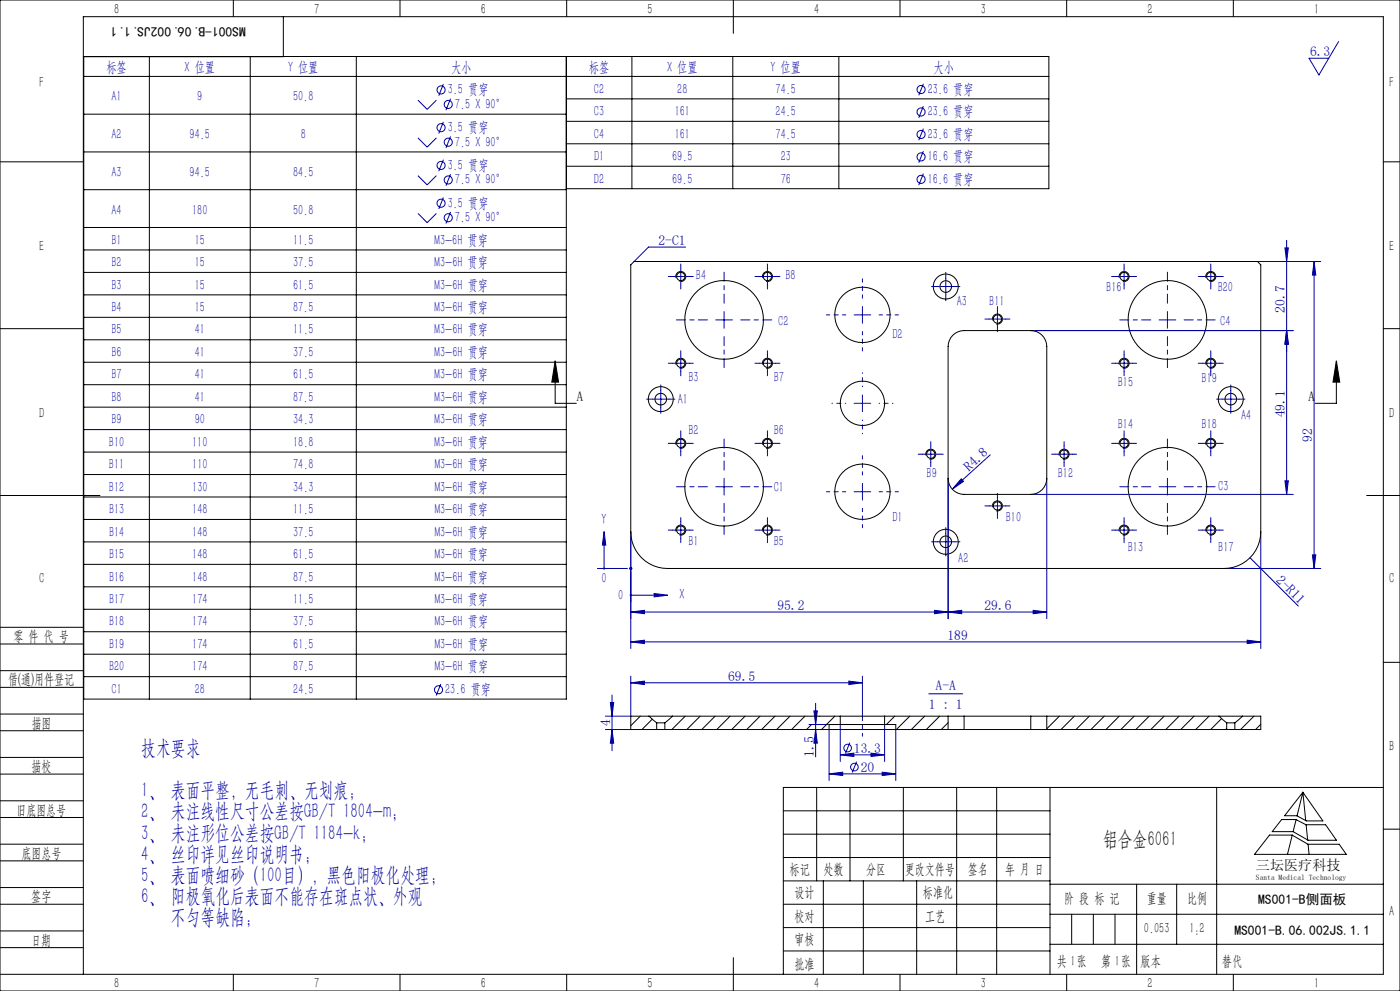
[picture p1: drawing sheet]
<svg xmlns="http://www.w3.org/2000/svg" width="420mm" height="297mm" viewBox="0 0 420 297" stroke-linecap="round" stroke-linejoin="round" font-family="sans-serif">
<g fill="none" stroke="#0000a0" stroke-width=".3">
<path d="M401.6 12.5l-5.9 10-3-5h5.9M125.4 30l2.7 2.8 2.8-2.8M133 25.2l-1.4 3.5M133 36.5l-1.4 3.5M135.2 29.6l-1.4 3.4M277 25.1l-1.4 3.5M277 31.8l-1.4 3.5M277 38.6l-1.4 3.4M125.4 41.3l2.7 2.8 2.8-2.8M125.4 52.6l2.7 2.8 2.8-2.8M133 47.8l-1.4 3.5M133 59.2l-1.4 3.4"/>
<path d="M135.2 40.9l-1.4 3.5M135.2 52.2l-1.4 3.5M277 45.3l-1.4 3.5M277 52l-1.4 3.5M125.4 64l2.7 2.7 2.8-2.7M135.2 63.5l-1.4 3.5M205.7 74h-11.1l-4.4 4.4M377.2 78.4h19M385.5 74.3h1l-.5 4.1zM386 72v76.2M394.2 78.4l.5 4.1h-1zM394.2 78.4v92"/>
<path d="M201.7 82.9h5M204.2 80.4v5M214.7 95.9h5M217.2 93.4v5M227.7 82.9h5M230.2 80.4v5M256.2 94.4h5M258.7 91.9v5M281.2 85.9h5M283.7 83.4v5M296.7 95.6h5M299.2 93.1v5"/>
<path d="M309.2 99.1h78.8M334.7 82.9h5M337.2 80.4v5M347.7 95.9h5M350.2 93.4v5M360.7 82.9h5M363.2 80.4v5M386 99.1l.5 4.1h-1zM195.7 119.6h5M198.2 117.1v5M201.7 108.9h5M204.2 106.4v5"/>
<path d="M227.7 108.9h5M230.2 106.4v5M258.7 118.4v5M334.7 108.9h5M337.2 106.4v5M360.7 108.9h5M363.2 106.4v5M366.7 119.6h5M369.2 117.1v5M201.7 132.9h5M204.2 130.4v5M227.7 132.9h5"/>
<path d="M230.2 130.4v5M256.2 120.9h5M276.7 136.1h5M279.2 133.6v5M297.1 136.3l-11.4 10.3M316.7 136.1h5M319.2 133.6v5M334.7 132.9h5M337.2 130.4v5M360.7 132.9h5M363.2 130.4v5M181.2 159.3l.5 4.1h-1z"/>
<path d="M189.2 159.4v35M201.7 158.9h5M204.2 156.4v5M214.7 145.9h5M217.2 143.4v5M227.7 158.9h5M230.2 156.4v5M256.2 147.4h5M258.7 144.9v5M283.7 159.9v5M284.4 143.4v42M288.4 143.5l.7 .8-3.4 2.3z"/>
<path d="M296.7 151.6h5M299.2 149.1v5M309.2 148.2h78.8M314 143.4v42M334.7 158.9h5M337.2 156.4v5M347.7 145.9h5M350.2 143.4v5M360.7 158.9h5M363.2 156.4v5M378.2 159.4v35M385.5 144.1h1l-.5 4.1z"/>
<path d="M179.2 170.4h9M181.2 163.4v7M188.7 170.4h1M188.9 170l.7 .7M189.2 178.4h7M189.6 170l-.7 .7M196.2 177.9l4.1 .5-4.1 .5zM281.2 162.4h5M367.2 170.4h29M375 167.2l14.5 14.4M393.7 166.3h1l-.5 4.1zM189.2 192.4l4.1-.5v1z"/>
<path d="M189.2 192.4h189M189.2 183.4l4.1-.5v1zM280.4 182.9l4 .5-4 .5zM284.4 183.4l4.1-.5v1zM310 182.9l4 .5-4 .5zM314 183.4h-124.8M374.2 191.9l4 .5-4 .5zM132.2 205l-1.3 3.5M181.6 218.6h7.6M183.1 210.6h1l-.5 4zM183.6 218.6l.5 4.1h-1zM183.6 208.3v16.7"/>
<path d="M189.2 204.6l4.1-.5v1zM189.2 202.6v12h-7.6M189.2 204.6h69.5M242.7 217.1h6M244.2 213.1h1l-.5 4zM244.7 218.6l.5 4.1h-1zM244.7 210.8v16M248.7 218.6v15.3M252.1 217.1v11.1M254.7 204.1l4 .5-4 .5zM258.7 202.6v12.5M265.4 217.1v11.1"/>
<path d="M268.7 218.6v15.3M278.6 207.9h10.2M248.7 231.9l4.1-.5v1zM248.7 231.9h20M252.1 226.2l4.1-.5v1zM252.1 226.2h13.3M254.9 222.6l-1.3 3.2M257 228.3l-1.3 3.2M261.3 225.7l4.1 .5-4.1 .5zM264.7 231.4l4 .5-4 .5z"/>
<circle cx="132.3" cy="38.3" r="1.21"/>
<circle cx="132.3" cy="26.9" r="1.21"/>
<circle cx="134.5" cy="31.3" r="1.21"/>
<circle cx="276.3" cy="33.6" r="1.21"/>
<circle cx="276.3" cy="26.8" r="1.21"/>
<circle cx="132.3" cy="49.6" r="1.21"/>
<circle cx="134.5" cy="53.9" r="1.21"/>
<circle cx="134.5" cy="42.6" r="1.21"/>
<circle cx="276.3" cy="40.3" r="1.21"/>
<circle cx="276.3" cy="47" r="1.21"/>
<circle cx="276.3" cy="53.8" r="1.21"/>
<circle cx="132.3" cy="60.9" r="1.21"/>
<circle cx="134.5" cy="65.3" r="1.21"/>
<circle cx="131.6" cy="206.7" r="1.21"/>
<circle cx="254.3" cy="224.2" r="1.14"/>
<circle cx="256.3" cy="229.9" r="1.14"/>
</g>
<g fill="none" stroke="#000" stroke-width=".3">
<path d="M0 0h420v297h-420zM44.8 16.9v192.6M70 0v5M75.1 16.9v192.6M85 5v12h-60M106.9 16.9v192.6M120 0v5M169.9 16.9v192.6h-144.8v-192.6h289.6v39.7h-144.8M170 0v5M189.6 16.9v39.7M219.8 16.9v39.7M220 0v10"/>
<path d="M251.7 16.9v39.7M270 0v5M320 0v5M370 0v5M25.1 34.2h144.8M25.1 22.9h289.6M169.9 29.6h144.8M169.9 36.4h144.8M0 48.5h25M25.1 45.5h144.8M25.1 56.9h144.8M169.9 43.1h144.8"/>
<path d="M169.9 49.8h144.8M415 48.5h5M25.1 68.2h144.8M25.1 74.9h144.8M0 98.5h25M25.1 81.6h144.8M25.1 88.4h144.8M25.1 95.1h144.8M202.8 83.3a1.5 1.5 0 0 1 1.3-1.9 1.5 1.5 0 0 1 1.6 1.6 1.5 1.5 0 0 1-1.9 1.3M228.8 83.3a1.5 1.5 0 0 1 1.3-1.9 1.5 1.5 0 0 1 1.6 1.6 1.5 1.5 0 0 1-1.9 1.3M297.8 96a1.5 1.5 0 0 1 1.3-1.9 1.5 1.5 0 0 1 1.6 1.7 1.5 1.5 0 0 1-1.9 1.3M335.8 83.3a1.5 1.5 0 0 1 1.3-1.9 1.5 1.5 0 0 1 1.6 1.6 1.5 1.5 0 0 1-1.9 1.3"/>
<path d="M361.8 83.3a1.5 1.5 0 0 1 1.3-1.9 1.5 1.5 0 0 1 1.6 1.6 1.5 1.5 0 0 1-1.9 1.3M415 98.5h5M25.1 101.8h144.8M25.1 108.6h144.8M25.1 115.3h144.8M166.6 108.2l1 6.3h-2.1zM166.6 108.2v12.7h6.3M202.8 109.3a1.5 1.5 0 0 1 1.3-1.9 1.5 1.5 0 0 1 1.6 1.6 1.5 1.5 0 0 1-1.9 1.3M228.8 109.3a1.5 1.5 0 0 1 1.3-1.9 1.5 1.5 0 0 1 1.6 1.6 1.5 1.5 0 0 1-1.9 1.3M335.8 109.3a1.5 1.5 0 0 1 1.3-1.9 1.5 1.5 0 0 1 1.6 1.6 1.5 1.5 0 0 1-1.9 1.3M361.8 109.3a1.5 1.5 0 0 1 1.3-1.9 1.5 1.5 0 0 1 1.6 1.6 1.5 1.5 0 0 1-1.9 1.3M400.9 108.2l1 6.3h-2z"/>
<path d="M400.9 108.2v12.7h-6.3M25.1 122h144.8M25.1 128.8h144.8M25.1 135.5h144.8M202.8 133.3a1.5 1.5 0 0 1 1.3-1.9 1.5 1.5 0 0 1 1.6 1.6 1.5 1.5 0 0 1-1.9 1.3M228.8 133.3a1.5 1.5 0 0 1 1.3-1.9 1.5 1.5 0 0 1 1.6 1.6 1.5 1.5 0 0 1-1.9 1.3M277.8 136.5a1.5 1.5 0 0 1 1.3-1.9 1.5 1.5 0 0 1 1.6 1.7 1.5 1.5 0 0 1-1.9 1.3M317.8 136.5a1.5 1.5 0 0 1 1.3-1.9 1.5 1.5 0 0 1 1.6 1.7 1.5 1.5 0 0 1-1.9 1.3M335.8 133.3a1.5 1.5 0 0 1 1.3-1.9 1.5 1.5 0 0 1 1.6 1.6 1.5 1.5 0 0 1-1.9 1.3M361.8 133.3a1.5 1.5 0 0 1 1.3-1.9 1.5 1.5 0 0 1 1.6 1.6 1.5 1.5 0 0 1-1.9 1.3M0 148.5h30M25.1 142.2h144.8"/>
<path d="M25.1 148.9h144.8M25.1 155.7h144.8M202.8 159.3a1.5 1.5 0 0 1 1.3-1.9 1.5 1.5 0 0 1 1.6 1.6 1.5 1.5 0 0 1-1.9 1.3M228.8 159.3a1.5 1.5 0 0 1 1.3-1.9 1.5 1.5 0 0 1 1.6 1.6 1.5 1.5 0 0 1-1.9 1.3M297.8 152a1.5 1.5 0 0 1 1.3-1.9 1.5 1.5 0 0 1 1.6 1.7 1.5 1.5 0 0 1-1.9 1.3M335.8 159.3a1.5 1.5 0 0 1 1.3-1.9 1.5 1.5 0 0 1 1.6 1.6 1.5 1.5 0 0 1-1.9 1.3M361.8 159.3a1.5 1.5 0 0 1 1.3-1.9 1.5 1.5 0 0 1 1.6 1.6 1.5 1.5 0 0 1-1.9 1.3M410 148.5h10M25.1 162.4h144.8M25.1 169.1h144.8M25.1 175.9h144.8M0 193h25"/>
<path d="M0 188h25M25.1 182.6h144.8M25.1 189.3h144.8M25.1 196.1h144.8M415 198.5h5M0 206h25M0 201h25M0 219h25M0 214h25M25.1 202.8h144.8M0 232h25M0 227h25"/>
<path d="M0 240h25M245 236v28M255 236v28M271 236v28M287 236v56M299 236v56M315 236v56M365 236v56M390.9 237.4l6 8.6h-5l-2.9-1.5h-3.6zM390.9 237.4l-1.8 7.1M390.9 237.4l.8 8.5M415 236h-180v56"/>
<path d="M0 245h25M0 258h25M0 253h25M235 243h80M235 250h80M235 257h80M387.6 250.3h-6.7l-4.5 5.8h27.5l-2.1-3.1h-9.4M387.6 250.3l4.8 2.7M387.7 250.3l-1.5 5.8M388.8 245.6h-4.3l-2.8 3.6h6.2M388.8 245.6l3 1.6M388.8 245.6l-.9 3.6"/>
<path d="M391.8 247.2h5.9l3.2 4.6h-8.5l-4.5-2.6M391.8 247.2l.5 4.5M392.4 253l.3 3.1M415 248.5h5M0 271h25M0 266h25M0 279h25M235 271h80M235 264h80M235 278h80M247 264v28M259 264v28"/>
<path d="M275 264v28M315 274h100M315 265h100M321.5 274v9M328 274v9M334.5 274v9M341 265v27M353 265v18M0 284h25M0 292h415v-287h-390v287M70 292v5M120 292v5"/>
<path d="M170 292v5M220 287v10M235 285h80M270 292v5M315 283h100M320 292v5M370 292v5"/>
</g>
<path d="M258.7 215.1v5.5" fill="none" stroke="#0000a0" stroke-width=".3" stroke-dasharray="30.5 1.3 1.3 1.3" stroke-dashoffset="29.6"/>
<g fill="none" stroke="#0000a0" stroke-width=".3" stroke-dasharray="30.5 1.3 1.3 1.3" stroke-dashoffset="27.7">
<path d="M212.2 95.9h-9.3M217.2 90.9v-9.3M222.2 95.9h9.3M345.2 95.9h-9.3M350.2 90.9v-9.3M355.2 95.9h9.3M217.2 100.9v9.3M350.2 100.9v9.3M212.2 145.9h-9.3M217.2 140.9v-9.3M217.2 150.9v9.3M222.2 145.9h9.3"/>
<path d="M345.2 145.9h-9.3M350.2 140.9v-9.3M350.2 150.9v9.3M355.2 145.9h9.3"/>
</g>
<g fill="none" stroke="#0000a0" stroke-width=".3" stroke-dasharray="30.5 1.3 1.3 1.3">
<path d="M201.7 82.9h-1.2M204.2 80.4v-1.3M204.2 85.4v1.2M206.7 82.9h1.3M227.7 82.9h-1.2M230.2 80.4v-1.3M230.2 85.4v1.2M232.7 82.9h1.3M281.2 85.9h-1.7M283.7 83.4v-1.8M283.7 88.4v1.7M286.2 85.9h1.8"/>
<path d="M296.7 95.6h-1.2M299.2 93.1v-1.2M299.2 98.1v1.3M301.7 95.6h1.3M334.7 82.9h-1.2M337.2 80.4v-1.3M337.2 85.4v1.2M339.7 82.9h1.3M360.7 82.9h-1.2M363.2 80.4v-1.3M363.2 85.4v1.2M365.7 82.9h1.3"/>
<path d="M195.7 119.6h-1.7M198.2 117.1v-1.7M200.7 119.6h1.8M201.7 108.9h-1.2M204.2 106.4v-1.3M204.2 111.4v1.2M206.7 108.9h1.3M227.7 108.9h-1.2M230.2 106.4v-1.3M230.2 111.4v1.2M232.7 108.9h1.3M334.7 108.9h-1.2"/>
<path d="M337.2 106.4v-1.3M337.2 111.4v1.2M339.7 108.9h1.3M360.7 108.9h-1.2M363.2 106.4v-1.3M363.2 111.4v1.2M365.7 108.9h1.3M366.7 119.6h-1.7M369.2 117.1v-1.7M371.7 119.6h1.8M198.2 122.1v1.8M201.7 132.9h-1.2"/>
<path d="M204.2 130.4v-1.3M204.2 135.4v1.2M206.7 132.9h1.3M227.7 132.9h-1.2M230.2 130.4v-1.3M230.2 135.4v1.2M232.7 132.9h1.3M276.7 136.1h-1.2M279.2 133.6v-1.2M279.2 138.6v1.3M281.7 136.1h1.3M316.7 136.1h-1.2"/>
<path d="M319.2 133.6v-1.2M319.2 138.6v1.3M321.7 136.1h1.3M334.7 132.9h-1.2M337.2 130.4v-1.3M337.2 135.4v1.2M339.7 132.9h1.3M360.7 132.9h-1.2M363.2 130.4v-1.3M363.2 135.4v1.2M365.7 132.9h1.3M369.2 122.1v1.8"/>
<path d="M201.7 158.9h-1.2M204.2 156.4v-1.3M206.7 158.9h1.3M227.7 158.9h-1.2M230.2 156.4v-1.3M232.7 158.9h1.3M283.7 159.9v-1.8M296.7 151.6h-1.2M299.2 149.1v-1.2M299.2 154.1v1.3M301.7 151.6h1.3M334.7 158.9h-1.2"/>
<path d="M337.2 156.4v-1.3M339.7 158.9h1.3M360.7 158.9h-1.2M363.2 156.4v-1.3M365.7 158.9h1.3M204.2 161.4v1.2M230.2 161.4v1.2M281.2 162.4h-1.7M283.7 164.9v1.7M286.2 162.4h1.8M337.2 161.4v1.2M363.2 161.4v1.2"/>
</g>
<path d="M253.7 94.4h-5.8M258.7 89.4v-5.8M258.7 99.4v5.8M263.7 94.4h5.8M253.7 147.4h-5.8M258.7 142.4v-5.8M258.7 152.4v5.8M263.7 147.4h5.8" fill="none" stroke="#0000a0" stroke-width=".3" stroke-dasharray="30.5 1.3 1.3 1.3" stroke-dashoffset="29.5"/>
<path d="M258.7 115.9v-4.2M253.7 120.9h-4.1M258.7 125.9v4.1M263.7 120.9h4.2" fill="none" stroke="#0000a0" stroke-width=".3" stroke-dasharray="30.5 1.3 1.3 1.3" stroke-dashoffset="30.3"/>
<path d="M400.9 108.2l1 6.3h-2zM166.6 108.2l1 6.3h-2.1z" fill="#000"/>
<g fill="#0000a0">
<path d="M288.4 143.5l.7 .8-3.4 2.3z"/>
<path d="M280.4 182.9l4 .5-4 .5zM189.2 183.4l4.1-.5v1z"/>
<path d="M189.2 192.4l4.1-.5v1zM374.2 191.9l4 .5-4 .5zM284.4 183.4l4.1-.5v1zM310 182.9l4 .5-4 .5zM248.7 231.9l4.1-.5v1zM264.7 231.4l4 .5-4 .5zM252.1 226.2l4.1-.5v1zM261.3 225.7l4.1 .5-4.1 .5zM189.2 204.6l4.1-.5v1zM254.7 204.1l4 .5-4 .5z"/>
<path d="M386 99.1l.5 4.1h-1zM385.5 74.3h1l-.5 4.1z"/>
<path d="M394.2 78.4l.5 4.1h-1zM393.7 166.3h1l-.5 4.1zM386 99.1l.5 4.1h-1zM385.5 144.1h1l-.5 4.1zM183.1 210.6h1l-.5 4zM183.6 218.6l.5 4.1h-1zM244.2 213.1h1l-.5 4zM244.7 218.6l.5 4.1h-1z"/>
<path d="M196.2 177.9l4.1 .5-4.1 .5zM181.2 159.3l.5 4.1h-1zM189 178.2l-.1 .2h.3h-.3a.33 .33 0 0 0 .4 .3 .33 .33 0 0 0 .2-.5 .33 .33 0 0 0-.5 0zM181 170.1l-.1 .3h.3h-.3a.33 .33 0 0 0 .4 .3 .33 .33 0 0 0 .2-.5 .33 .33 0 0 0-.5-.1z"/>
</g>
<g fill="none" stroke="#000" stroke-width=".3">
<path d="M190.2 78.4h187l1 1v80a11 11 0 0 1-11 11h-167a11 11 0 0 1-11-11v-80zM285.8 100.5a4.8 4.8 0 0 1 3.4-1.4h20a4.8 4.8 0 0 1 4.8 4.8v39.5a4.8 4.8 0 0 1-4.8 4.8h-20a4.8 4.8 0 0 1-4.8-4.8v-39.5a4.8 4.8 0 0 1 1.4-3.4zM192.1 214.6l-2.9 2.9M194.7 214.6l2.3 2M194.7 214.6h7.1M194.7 214.6h-5.5v4h7.8M195.7 215.5l-3.1 3.1M197 216.6h2.5M197 218.6h2.5M197 216.6v2M199.5 218.6h49.2M199.5 216.6v2"/>
<path d="M201.8 214.6l-2.3 2M201.8 214.6h50.3M205.6 214.6l-4 4M210.1 214.6l-4.1 4M214.5 214.6l-4 4M219 214.6l-4 4M223.5 214.6l-4 4M228 214.6l-4 4M232.5 214.6l-4 4M237 214.6l-4 4M241.5 214.6l-4 4M243.4 217.2l-1.4 1.4"/>
<path d="M246 214.6l-.1 .1M248.7 218.6h20M250.5 214.6l-4 4M252.1 214.6h13.3M252.1 217.1h13.3M252.1 214.6v2.5M252.1 217.1h-3.4v1.5M265.4 214.6h19M265.4 214.6v2.5M265.4 217.1h3.3v1.5M268.4 214.6l-2.5 2.5M268.7 218.6h15.7"/>
<path d="M272.9 214.6l-4 4M277.4 214.6l-4 4M281.9 214.6l-4 4M284.4 216.6l-2 2M284.4 214.6h4.8M284.4 218.6h4.8M284.4 214.6v4M289.2 218.6h20M289.2 214.6h20M289.2 214.6v4M309.2 214.6h4.8M309.2 218.6h4.8"/>
<path d="M309.2 214.6v4M314 214.6v4M314 218.6h54M314 214.6h51.7M317.8 214.6l-3.8 3.8M322.3 214.6l-4 4M326.8 214.6l-4 4M331.3 214.6l-4 4M335.8 214.6l-4 4M340.3 214.6l-4 4M344.8 214.6l-4 4M349.2 214.6l-4 4"/>
<path d="M353.7 214.6l-4 4M358.2 214.6l-4 4M362.7 214.6l-4 4M365.7 214.6l2.3 2M365.7 214.6h7.1M366.5 215.4l-3.3 3.2M368 218.3l-.3 .3M368 216.6h2.5M368 218.6h2.5M368 216.6v2M370.5 216.6v2M372.8 214.6l-2.3 2"/>
<path d="M372.8 214.6h5.4v4h-7.7M376.2 214.6l-4 4M378.2 217.1l-1.5 1.5"/>
<circle cx="204.2" cy="82.9" r="1.25"/>
<circle cx="217.2" cy="95.9" r="11.8"/>
<circle cx="230.2" cy="82.9" r="1.25"/>
<circle cx="258.7" cy="94.4" r="8.3"/>
<circle cx="283.7" cy="85.9" r="1.75"/>
<circle cx="283.7" cy="85.9" r="3.7"/>
<circle cx="299.2" cy="95.6" r="1.25"/>
<circle cx="337.2" cy="82.9" r="1.25"/>
<circle cx="350.2" cy="95.9" r="11.8"/>
<circle cx="363.2" cy="82.9" r="1.25"/>
<circle cx="198.2" cy="119.6" r="3.8"/>
<circle cx="198.2" cy="119.6" r="1.75"/>
<circle cx="204.2" cy="108.9" r="1.25"/>
<circle cx="230.2" cy="108.9" r="1.25"/>
<circle cx="337.2" cy="108.9" r="1.25"/>
<circle cx="363.2" cy="108.9" r="1.25"/>
<circle cx="369.2" cy="119.6" r="3.7"/>
<circle cx="369.2" cy="119.6" r="1.75"/>
<circle cx="204.2" cy="132.9" r="1.25"/>
<circle cx="230.2" cy="132.9" r="1.25"/>
<circle cx="258.7" cy="120.9" r="6.7"/>
<circle cx="279.2" cy="136.1" r="1.25"/>
<circle cx="319.2" cy="136.1" r="1.25"/>
<circle cx="337.2" cy="132.9" r="1.25"/>
<circle cx="363.2" cy="132.9" r="1.25"/>
<circle cx="204.2" cy="158.9" r="1.25"/>
<circle cx="217.2" cy="145.9" r="11.8"/>
<circle cx="230.2" cy="158.9" r="1.25"/>
<circle cx="258.7" cy="147.4" r="8.3"/>
<circle cx="299.2" cy="151.6" r="1.25"/>
<circle cx="337.2" cy="158.9" r="1.25"/>
<circle cx="350.2" cy="145.9" r="11.8"/>
<circle cx="363.2" cy="158.9" r="1.25"/>
<circle cx="283.7" cy="162.4" r="3.8"/>
<circle cx="283.7" cy="162.4" r="1.75"/>
</g>
<g font-size="6.3" fill="#0000a0">
<text x="42.4" y="226.2">技术要求</text>
<text x="42.4" y="238.9">1、 表面平整，无毛刺、无划痕；</text>
<text x="42.4" y="245.3">2、 未注线性尺寸公差按GB/T 1804-m；</text>
<text x="42.4" y="251.6">3、 未注形位公差按GB/T 1184-k；</text>
<text x="42.4" y="258">4、 丝印详见丝印说明书；</text>
<text x="42.4" y="264.3">5、 表面喷细砂（100目），黑色阳极化处理；</text>
<text x="42.4" y="270.7">6、 阳极氧化后表面不能存在斑点状、外观</text>
<text x="51.3" y="277">不匀等缺陷；</text>
</g>
<text font-size="6.3" x="330.9" y="253.5">铝合金6061</text>
<g font-size="4.4">
<text x="34.2" y="4.2">8</text>
<text x="94.2" y="4.2">7</text>
<text x="144.2" y="4.2">6</text>
<text x="194.2" y="4.2">5</text>
<text x="244.2" y="4.2">4</text>
<text x="294.2" y="4.2">3</text>
<text x="344.2" y="4.2">2</text>
<text x="394.2" y="4.2">1</text>
<text x="11.8" y="25.9">F</text>
<text x="416.8" y="25.9">F</text>
<text x="11.7" y="75.2">E</text>
<text x="416.7" y="75.2">E</text>
<text x="11.7" y="125.2">D</text>
<text x="416.7" y="125.2">D</text>
<text x="11.7" y="174.8">C</text>
<text x="416.7" y="174.8">C</text>
<text x="4" y="192">零 件 代 号</text>
<text x="2.5" y="205.1">借(通)用件登记</text>
<text x="9.5" y="218.1">描图</text>
<text x="416.7" y="225.2">B</text>
<text x="9.5" y="231.1">描校</text>
<text x="5" y="244.2">旧底图总号</text>
<text x="6.5" y="257.2">底图总号</text>
<text x="236.9" y="261.9">标记</text>
<text x="247.1" y="261.9">处数</text>
<text x="259.9" y="261.9">分区</text>
<text x="271.5" y="261.9">更改文件号</text>
<text x="290.4" y="261.9">签名</text>
<text x="301.5" y="261.9">年 月 日</text>
<text x="238.3" y="268.9">设计</text>
<text x="276.9" y="268.9">标准化</text>
<text x="9.4" y="270.1">签字</text>
<text x="238.3" y="276">校对</text>
<text x="277.6" y="276">工艺</text>
<text x="319.3" y="270.7">阶 段 标 记</text>
<text x="344" y="270.7">重量</text>
<text x="356.1" y="270.7">比例</text>
<text x="416.7" y="274.4">A</text>
<text x="343.2" y="279.7">0.053</text>
<text x="356.8" y="279.7">1:2</text>
<text x="9.4" y="283.2">日期</text>
<text x="238.3" y="283">审核</text>
<text x="238.3" y="290.4">批准</text>
<text x="317" y="289.4">共 张</text>
<text x="321.1" y="289.4">1</text>
<text x="330.3" y="289.4">第 张</text>
<text x="334.5" y="289.4">1</text>
<text x="342.1" y="289.4">版本</text>
<text x="366.6" y="289.4">替代</text>
<text x="34.2" y="296.2">8</text>
<text x="94.2" y="296.2">7</text>
<text x="144.2" y="296.2">6</text>
<text x="194.2" y="296.2">5</text>
<text x="244.2" y="296.2">4</text>
<text x="294.2" y="296.2">3</text>
<text x="344.2" y="296.2">2</text>
<text x="394.2" y="296.2">1</text>
</g>
<g font-size="4.4" fill="#0000a0">
<text x="31.9" y="21.7">标签</text>
<text x="55.3" y="21.7">X 位置</text>
<text x="86.4" y="21.7">Y 位置</text>
<text x="135.3" y="21.7">大小</text>
<text x="176.7" y="21.7">标签</text>
<text x="200.1" y="21.7">X 位置</text>
<text x="231.2" y="21.7">Y 位置</text>
<text x="280.1" y="21.7">大小</text>
<text x="134.3" y="28.2">3.5 贯穿</text>
<text x="178.2" y="28.1">C2</text>
<text x="203.2" y="28.1">28</text>
<text x="232.7" y="28.1">74.5</text>
<text x="278.3" y="28.1">23.6 贯穿</text>
<text x="33.4" y="30.4">A1</text>
<text x="59.2" y="30.4">9</text>
<text x="87.9" y="30.4">50.8</text>
<text x="136.5" y="32.6">7.5 X 90°</text>
<text x="178.2" y="34.9">C3</text>
<text x="202.4" y="34.9">161</text>
<text x="232.7" y="34.9">24.5</text>
<text x="278.3" y="34.9">23.6 贯穿</text>
<text x="33.4" y="41.7">A2</text>
<text x="56.9" y="41.7">94.5</text>
<text x="90.2" y="41.7">8</text>
<text x="134.3" y="39.6">3.5 贯穿</text>
<text x="178.2" y="41.6">C4</text>
<text x="202.4" y="41.6">161</text>
<text x="232.7" y="41.6">74.5</text>
<text x="278.3" y="41.6">23.6 贯穿</text>
<text x="136.5" y="43.9">7.5 X 90°</text>
<text x="33.4" y="53">A3</text>
<text x="56.9" y="53">94.5</text>
<text x="87.9" y="53">84.5</text>
<text x="134.3" y="50.9">3.5 贯穿</text>
<text x="178.2" y="48.3">D1</text>
<text x="201.6" y="48.3">69.5</text>
<text x="234.2" y="48.3">23</text>
<text x="278.3" y="48.3">16.6 贯穿</text>
<text x="136.5" y="55.2">7.5 X 90°</text>
<text x="178.2" y="55">D2</text>
<text x="201.6" y="55">69.5</text>
<text x="234.2" y="55">76</text>
<text x="278.3" y="55">16.6 贯穿</text>
<text x="33.4" y="64.4">A4</text>
<text x="57.6" y="64.4">180</text>
<text x="87.9" y="64.4">50.8</text>
<text x="134.3" y="62.2">3.5 贯穿</text>
<text x="136.5" y="66.6">7.5 X 90°</text>
<text x="33.4" y="73.3">B1</text>
<text x="58.4" y="73.3">15</text>
<text x="87.9" y="73.3">11.5</text>
<text x="130.4" y="73.3">M3-6H 贯穿</text>
<text x="33.4" y="80.1">B2</text>
<text x="58.4" y="80.1">15</text>
<text x="87.9" y="80.1">37.5</text>
<text x="130.4" y="80.1">M3-6H 贯穿</text>
<text x="33.4" y="86.8">B3</text>
<text x="58.4" y="86.8">15</text>
<text x="87.9" y="86.8">61.5</text>
<text x="130.4" y="86.8">M3-6H 贯穿</text>
<text x="208.8" y="84.1">B4</text>
<text x="235.6" y="84.1">B8</text>
<text x="331.9" y="87.6">B16</text>
<text x="365.3" y="87.6">B20</text>
<text x="33.4" y="93.5">B4</text>
<text x="58.4" y="93.5">15</text>
<text x="87.9" y="93.5">87.5</text>
<text x="130.4" y="93.5">M3-6H 贯穿</text>
<text x="287" y="91.7">A3</text>
<text x="296.8" y="91.7">B11</text>
<text x="33.5" y="100.2">B5</text>
<text x="58.4" y="100.2">41</text>
<text x="87.9" y="100.2">11.5</text>
<text x="130.4" y="100.2">M3-6H 贯穿</text>
<text x="233.5" y="97.8">C2</text>
<text x="267.7" y="101.5">D2</text>
<text x="366.1" y="97.6">C4</text>
<text x="33.5" y="107">B6</text>
<text x="58.4" y="107">41</text>
<text x="87.9" y="107">37.5</text>
<text x="130.4" y="107">M3-6H 贯穿</text>
<text x="33.5" y="113.7">B7</text>
<text x="58.4" y="113.7">41</text>
<text x="87.9" y="113.7">61.5</text>
<text x="130.4" y="113.7">M3-6H 贯穿</text>
<text x="206.6" y="114.4">B3</text>
<text x="232.1" y="114.4">B7</text>
<text x="335.4" y="115.9">B15</text>
<text x="360.5" y="114.6">B19</text>
<text x="33.5" y="120.4">B8</text>
<text x="58.4" y="120.4">41</text>
<text x="87.9" y="120.4">87.5</text>
<text x="130.4" y="120.4">M3-6H 贯穿</text>
<text x="203.3" y="121">A1</text>
<text x="372.3" y="125.9">A4</text>
<text x="33.5" y="127.2">B9</text>
<text x="58.4" y="127.2">90</text>
<text x="87.9" y="127.2">34.3</text>
<text x="130.4" y="127.2">M3-6H 贯穿</text>
<text x="206.6" y="130.5">B2</text>
<text x="232.1" y="130.5">B6</text>
<text x="335.4" y="128.5">B14</text>
<text x="360.5" y="128.5">B18</text>
<text x="32.7" y="133.9">B10</text>
<text x="57.7" y="133.9">110</text>
<text x="87.9" y="133.9">18.8</text>
<text x="130.4" y="133.9">M3-6H 贯穿</text>
<text x="32.7" y="140.6">B11</text>
<text x="57.7" y="140.6">110</text>
<text x="87.9" y="140.6">74.8</text>
<text x="130.4" y="140.6">M3-6H 贯穿</text>
<text x="278" y="143.3">B9</text>
<text x="317.4" y="143.3">B12</text>
<text x="32.7" y="147.4">B12</text>
<text x="57.7" y="147.4">130</text>
<text x="87.9" y="147.4">34.3</text>
<text x="130.4" y="147.4">M3-6H 贯穿</text>
<text x="232.1" y="147.4">C1</text>
<text x="365.5" y="147.3">C3</text>
<text x="32.7" y="154.1">B13</text>
<text x="57.7" y="154.1">148</text>
<text x="87.9" y="154.1">11.5</text>
<text x="130.4" y="154.1">M3-6H 贯穿</text>
<text x="32.7" y="160.8">B14</text>
<text x="57.7" y="160.8">148</text>
<text x="88" y="160.8">37.5</text>
<text x="130.4" y="160.8">M3-6H 贯穿</text>
<text x="180.5" y="157.1">Y</text>
<text x="267.7" y="156.5">D1</text>
<text x="301.7" y="156.5">B10</text>
<text x="32.7" y="167.5">B15</text>
<text x="57.7" y="167.5">148</text>
<text x="88" y="167.5">61.5</text>
<text x="130.4" y="167.5">M3-6H 贯穿</text>
<text x="206.6" y="163.7">B1</text>
<text x="232.1" y="163.7">B5</text>
<text x="338.3" y="165.6">B13</text>
<text x="365.5" y="165.6">B17</text>
<text x="287.5" y="168.6">A2</text>
<text x="32.7" y="174.3">B16</text>
<text x="57.7" y="174.3">148</text>
<text x="88" y="174.3">87.5</text>
<text x="130.4" y="174.3">M3-6H 贯穿</text>
<text x="180.5" y="174.7">0</text>
<text x="185.5" y="179.7">0</text>
<text x="203.8" y="179.6">X</text>
<text x="32.7" y="181">B17</text>
<text x="57.7" y="181">174</text>
<text x="88" y="181">11.5</text>
<text x="130.4" y="181">M3-6H 贯穿</text>
<text x="32.7" y="187.7">B18</text>
<text x="57.7" y="187.7">174</text>
<text x="88" y="187.7">37.5</text>
<text x="130.4" y="187.7">M3-6H 贯穿</text>
<text x="32.7" y="194.5">B19</text>
<text x="57.7" y="194.5">174</text>
<text x="88" y="194.5">61.5</text>
<text x="130.4" y="194.5">M3-6H 贯穿</text>
<text x="32.7" y="201.2">B20</text>
<text x="57.7" y="201.2">174</text>
<text x="88" y="201.2">87.5</text>
<text x="130.4" y="201.2">M3-6H 贯穿</text>
<text x="33.5" y="208">C1</text>
<text x="58.5" y="208">28</text>
<text x="88" y="208">24.5</text>
<text x="133.6" y="208">23.6 贯穿</text>
</g>
<text font-size="4.2" x="376.8" y="260.7">三坛医疗科技</text>
<g font-size="4.1">
<text x="73.7" y="8" transform="rotate(-180 73.7 8)">MS001-B.06.002JS.1.1</text>
<text x="172.9" y="120.3">A</text>
<text x="392.5" y="120.3">A</text>
<text x="377.5" y="271">MS001-B侧面板</text>
<text x="370.3" y="280.1">MS001-B.06.002JS.1.1</text>
</g>
<g font-size="4.1" fill="#0000a0">
<text x="393" y="16.9">6.3</text>
<text x="197.5" y="73.5">2-C1</text>
<text x="385.4" y="93.7" transform="rotate(-90 385.4 93.7)">20.7</text>
<text x="385.4" y="125.1" transform="rotate(-90 385.4 125.1)">49.1</text>
<text x="393.7" y="132.5" transform="rotate(-90 393.7 132.5)">92</text>
<text x="290.7" y="141.4" transform="rotate(-42 290.7 141.4)">R4.8</text>
<text x="382.7" y="174" transform="rotate(45 382.7 174)">2-R11</text>
<text x="233.2" y="182.9">95.2</text>
<text x="295.3" y="182.9">29.6</text>
<text x="284.2" y="191.8">189</text>
<text x="218.5" y="204.1">69.5</text>
<text x="280.7" y="206.8">A-A</text>
<text x="278.6" y="212.4">1 : 1</text>
<text x="183" y="217.4" transform="rotate(-90 183 217.4)">4</text>
<text x="244.1" y="226.8" transform="rotate(-90 244.1 226.8)">1.5</text>
<text x="256.2" y="225.6">13.3</text>
<text x="258.2" y="231.4">20</text>
</g>
<text font-size="2.3" x="376.8" y="263.6">Santa Medical Technology</text>
</svg>
